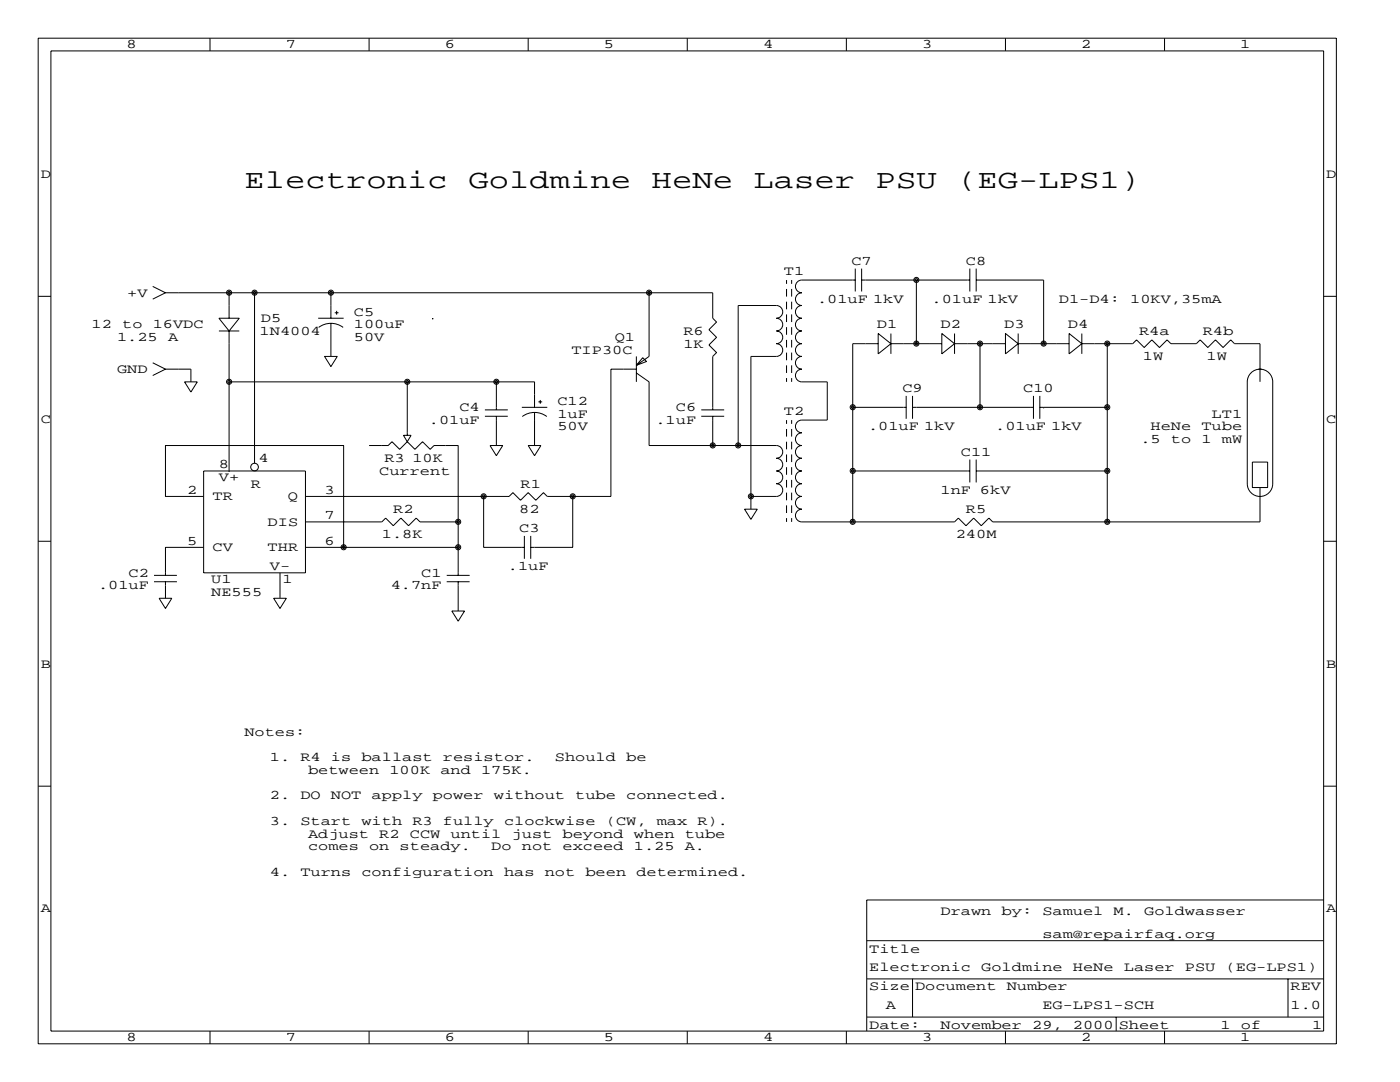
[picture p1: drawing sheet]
<svg xmlns="http://www.w3.org/2000/svg" width="279mm" height="216mm" viewBox="0 0 279 216" stroke-linecap="round" stroke-linejoin="round" font-family="sans-serif">
<g fill="none" stroke="#000" stroke-width=".2">
<path d="M7.6 7.6h259.1v200.7h-259.1zM10.2 10.2h254v195.5h-254zM41.9 7.6v2.6M73.7 7.6v2.6M105.4 7.6v2.6M137.2 7.6v2.6M168.9 7.6v2.6M200.7 7.6v2.6M232.4 7.6v2.6M7.6 59.1h2.6M30.5 57.1l2.5 1.3M33 58.4l-2.5 1.3"/>
<path d="M33 58.4h109.2v5.1l.8 .8-1.5 1.5 1.5 1.5-1.5 1.5 1.5 1.6-.8 .7v10.7M45.7 58.4v5.1M50.8 58.4v34.1M66 58.4v5.1M129.5 58.4v12.7l-2.5 1.8M157 55.9v.7M157 57.7v1.5M158 55.9v.7M158 57.7v1.5M170.7 55.9h-10.7a1.27 1.27 0 0 0-1.2 1.3 1.27 1.27 0 0 0 1.2 1.2 1.27 1.27 0 0 0-1.3 1.3 1.27 1.27 0 0 0 1.3 1.3 1.27 1.27 0 0 0-1.3 1.2 1.27 1.27 0 0 0 1.3 1.3 1.27 1.27 0 0 0-1.3 1.3 1.27 1.27 0 0 0 1.3 1.2 1.27 1.27 0 0 0-1.3 1.3 1.27 1.27 0 0 0 1.3 1.3 1.27 1.27 0 0 0-1.3 1.2 1.27 1.27 0 0 0 1.3 1.3 1.27 1.27 0 0 0-1.3 1.3 1.27 1.27 0 0 0 1.3 1.3 1.27 1.27 0 0 0-1.3 1.2 1.27 1.27 0 0 0 1.3 1.3h5.1v7.6h-5.1a1.27 1.27 0 0 0-1.3 1.3 1.27 1.27 0 0 0 1.3 1.3 1.27 1.27 0 0 0-1.3 1.2 1.27 1.27 0 0 0 1.3 1.3 1.27 1.27 0 0 0-1.3 1.3 1.27 1.27 0 0 0 1.3 1.2 1.27 1.27 0 0 0-1.3 1.3 1.27 1.27 0 0 0 1.3 1.3 1.27 1.27 0 0 0-1.3 1.3 1.27 1.27 0 0 0 1.3 1.2 1.27 1.27 0 0 0-1.3 1.3 1.27 1.27 0 0 0 1.3 1.3 1.27 1.27 0 0 0-1.2 1.2 1.27 1.27 0 0 0 1.2 1.3 1.27 1.27 0 0 0-1.3 1.3 1.27 1.27 0 0 0 1.3 1.2h30.5l.8-.7 1.5 1.5 1.5-1.5 1.5 1.5 1.6-1.5 .7 .7h53.4v-6.8M170.7 53.6v4.6M172 55.9h21.5"/>
<path d="M172 53.6v4.6M182.9 55.9v12.7M193.5 53.6v4.6M194.8 55.9h13.5v12.7M194.8 53.6v4.6M264.2 59.1h2.5M30.5 72.4l2.5 1.3M33 73.7l-2.5 1.2M33 73.7h5.1v2.5M36.8 76.2h2.6l-1.3 2zM43.7 63.5h4.1l-2.1 2.5zM43.7 66h4.1"/>
<path d="M45.7 76.2h61v5.1M45.7 66v28M63.5 63.5h5.1M63.6 65.3a4.1 4.1 0 0 1 4.9 0M64.8 71.1h2.5l-1.3 2.1zM66 64.5v6.6M66.8 62.4h.8M67.2 62v.8M81.3 76.2v10.7M86.4 63.5h.1M99.1 76.2v5.6M107.8 79.8v.8"/>
<path d="M127 74.4l2.5 1.8v12.7h25.4a1.27 1.27 0 0 1 1.3 1.3 1.27 1.27 0 0 1-1.3 1.2 1.27 1.27 0 0 1 1.3 1.3 1.27 1.27 0 0 1-1.3 1.3 1.27 1.27 0 0 1 1.3 1.3 1.27 1.27 0 0 1-1.3 1.2 1.27 1.27 0 0 1 1.3 1.3 1.27 1.27 0 0 1-1.3 1.3h-5M127 73.7h-5.1v25.4h-12.7l-.7-.8-1.6 1.5-1.5-1.5-1.5 1.5-1.5-1.5-.8 .8h-40.6M127 71.1v5.1M128.3 71.4l.7 .7-2 .8zM157 60.2v1.5M157 62.7v1.6M157 65.3v1.5M157 67.8v1.5M157 70.4v1.5M157 72.9v1.5M157 75.4v.8M158 60.2v1.5"/>
<path d="M158 62.7v1.6M158 65.3v1.5M158 67.8v1.5M158 70.4v1.5M158 72.9v1.5M158 75.4v.8M175.3 68.6h-5.1v35.5M175.3 66.5l2.5 2.1-2.5 2zM177.8 68.6h10.2M177.8 66.5v4.1M180.8 79v4.6M182.1 79v4.6"/>
<path d="M182.9 68.6h.1M188 66.5l2.5 2.1-2.5 2zM190.5 68.6h10.2M190.5 66.5v4.1M195.6 68.6v12.7M200.7 66.5l2.5 2.1-2.5 2zM203.2 68.6h10.2M203.2 66.5v4.1M206.2 79v4.6M207.5 79v4.6M213.4 66.5l2.5 2.1-2.5 2zM215.9 68.6h10.2l.7-.8 1.5 1.5 1.6-1.5 1.5 1.5 1.5-1.5 .8 .8h5.1l.7-.8 1.5 1.5 1.6-1.5 1.5 1.5 1.5-1.5 .8 .8h5.1v7.6"/>
<path d="M215.9 66.5v4.1M221 68.6v35.5M249.5 74.6a2.54 2.54 0 0 1 2.8-.8 2.54 2.54 0 0 1 1.7 2.4v20.3a2.54 2.54 0 0 1-2.5 2.6 2.54 2.54 0 0 1-2.6-2.6v-20.3l.1-.6zM251.2 73.7h.5M40.6 94h20.4v20.3h-20.4zM40.6 99.1h-7.6v-10.2h35.6v20.3M45.7 94h.1M80.5 86.9h1.5l-.7 1.2zM81.3 88.1l-1.5 1.6-1.6-1.6-.7 .8h-3.8M81.3 88.1l1.5 1.6 1.5-1.6 1.6 1.6 .7-.8h4.8v25.9M96.5 99.1h.1M96.5 99.1v10.1h8.1"/>
<path d="M96.8 83.1h4.5M96.8 81.8h4.5M97.8 88.9h2.5l-1.2 2zM99.1 83.1v5.8M104.1 81.3h5.1M104.2 83.1a4.1 4.1 0 0 1 4.9 0M105.4 88.9h2.5l-1.2 2zM106.7 82.3v6.6M107.4 80.2h.8M114.3 99.1h.1M114.3 99.1v10.1h-8.4M140 83.1h4.5"/>
<path d="M140 81.8h4.5M142.2 83.1v5.8M147.3 88.9v-27.9h7.6a1.27 1.27 0 0 1 1.3 1.2 1.27 1.27 0 0 1-1.3 1.3 1.27 1.27 0 0 1 1.3 1.3 1.27 1.27 0 0 1-1.3 1.2 1.27 1.27 0 0 1 1.3 1.3 1.27 1.27 0 0 1-1.3 1.3 1.27 1.27 0 0 1 1.3 1.3 1.27 1.27 0 0 1-1.3 1.2h-5v30.5M157 83.8v.8M157 85.6v1.5M157 88.1v1.6M157 90.7v1.5M157 93.2v1.5M157 95.8v1.5M157 98.3v1.5M158 83.8v.8M158 85.6v1.5"/>
<path d="M158 88.1v1.6M158 90.7v1.5M158 93.2v1.5M158 95.8v1.5M158 98.3v1.5M170.2 94h23.3M170.2 81.3h10.6M182.1 81.3h24.1M193.5 91.7v4.6M194.8 91.7v4.6M194.8 94h26.2M195.6 81.3h.1"/>
<path d="M207.5 81.3h13.5M208.3 81.3h.1M249.9 92.2h3.1v5.1h-3.1zM7.6 108h2.6M30.7 116.1h4.6M30.7 114.8h4.6M31.7 119.4h2.6l-1.3 2zM33 116.1v3.3M40.6 109.2h-7.6v5.6M54.6 119.4h2.5l-1.2 2zM55.9 114.3v5.1M61 109.2h30.4"/>
<path d="M61 104.1h15.2l.8-.7 1.5 1.5 1.5-1.5 1.5 1.5 1.6-1.5 .7 .7h7.6M89.2 116.1h4.5M89.2 114.8h4.5M91.4 116.1v5.8M104.6 106.9v4.6M105.9 106.9v4.6M148.6 101.6h2.5l-1.2 2zM157 100.8v1.6M157 103.4v.7M158 100.8v1.6M158 103.4v.7M264.2 108h2.5"/>
<path d="M90.2 121.9h2.5l-1.3 2.1zM7.6 156.9h2.6M264.2 156.9h2.5M264.2 179.6h-91.2v26.1M173 195.3h91.2M173 187.7h91.2M182.1 195.3v7.6M257 195.3v7.6M41.9 205.7v2.6M73.7 205.7v2.6M105.4 205.7v2.6M137.2 205.7v2.6"/>
<path d="M168.9 205.7v2.6M173 202.9h91.2M200.7 205.7v2.6M222.8 202.9v2.8M232.4 205.7v2.6"/>
<circle cx="45.7" cy="58.4" r=".51"/>
<circle cx="45.7" cy="58.4" r=".25"/>
<circle cx="50.8" cy="58.4" r=".51"/>
<circle cx="50.8" cy="58.4" r=".25"/>
<circle cx="66" cy="58.4" r=".51"/>
<circle cx="66" cy="58.4" r=".25"/>
<circle cx="129.5" cy="58.4" r=".51"/>
<circle cx="129.5" cy="58.4" r=".25"/>
<circle cx="182.9" cy="55.9" r=".51"/>
<circle cx="182.9" cy="55.9" r=".25"/>
<circle cx="45.7" cy="76.2" r=".51"/>
<circle cx="45.7" cy="76.2" r=".25"/>
<circle cx="81.3" cy="76.2" r=".51"/>
<circle cx="81.3" cy="76.2" r=".25"/>
<circle cx="99.1" cy="76.2" r=".51"/>
<circle cx="99.1" cy="76.2" r=".25"/>
<circle cx="182.9" cy="68.6" r=".51"/>
<circle cx="182.9" cy="68.6" r=".25"/>
<circle cx="195.6" cy="68.6" r=".51"/>
<circle cx="195.6" cy="68.6" r=".25"/>
<circle cx="208.3" cy="68.6" r=".51"/>
<circle cx="208.3" cy="68.6" r=".25"/>
<circle cx="221" cy="68.6" r=".51"/>
<circle cx="221" cy="68.6" r=".25"/>
<circle cx="50.8" cy="93.2" r=".76"/>
<circle cx="96.5" cy="99" r=".51"/>
<circle cx="96.5" cy="99" r=".25"/>
<circle cx="114.3" cy="99" r=".51"/>
<circle cx="114.3" cy="99" r=".25"/>
<circle cx="142.2" cy="88.9" r=".51"/>
<circle cx="142.2" cy="88.9" r=".25"/>
<circle cx="147.3" cy="88.9" r=".51"/>
<circle cx="147.3" cy="88.9" r=".25"/>
<circle cx="149.9" cy="99" r=".51"/>
<circle cx="149.9" cy="99" r=".25"/>
<circle cx="170.2" cy="81.3" r=".51"/>
<circle cx="170.2" cy="94" r=".51"/>
<circle cx="170.2" cy="94" r=".25"/>
<circle cx="170.2" cy="81.3" r=".25"/>
<circle cx="195.6" cy="81.3" r=".51"/>
<circle cx="195.6" cy="81.3" r=".25"/>
<circle cx="221" cy="94" r=".51"/>
<circle cx="221" cy="81.3" r=".51"/>
<circle cx="221" cy="81.3" r=".25"/>
<circle cx="221" cy="94" r=".25"/>
<circle cx="68.6" cy="109.2" r=".51"/>
<circle cx="68.6" cy="109.2" r=".25"/>
<circle cx="91.4" cy="109.2" r=".51"/>
<circle cx="91.4" cy="104.1" r=".51"/>
<circle cx="91.4" cy="109.2" r=".25"/>
<circle cx="91.4" cy="104.1" r=".25"/>
<circle cx="170.2" cy="104.1" r=".51"/>
<circle cx="170.2" cy="104.1" r=".25"/>
<circle cx="221" cy="104.1" r=".51"/>
<circle cx="221" cy="104.1" r=".25"/>
</g>
<g font-size="5.3">
<text x="48.8" y="37.6">Electronic</text>
<text x="93.5" y="37.6">Goldmine</text>
<text x="130" y="37.6">HeNe</text>
<text x="150.4" y="37.6">Laser</text>
<text x="174.8" y="37.6">PSU</text>
<text x="191" y="37.6">(EG-LPS1)</text>
</g>
<g font-size="2.6">
<text x="25.3" y="9.7">8</text>
<text x="57" y="9.7">7</text>
<text x="88.8" y="9.7">6</text>
<text x="120.5" y="9.7">5</text>
<text x="152.3" y="9.7">4</text>
<text x="184" y="9.7">3</text>
<text x="215.8" y="9.7">2</text>
<text x="247.5" y="9.7">1</text>
<text x="8.1" y="35.5">D</text>
<text x="264.7" y="35.5">D</text>
<text x="169.9" y="52.8">C7</text>
<text x="192.8" y="52.8">C8</text>
<text x="25.4" y="59.2">+V</text>
<text x="156.5" y="54.9">T1</text>
<text x="18.3" y="65.5">12</text>
<text x="24.4" y="65.5">to</text>
<text x="30.5" y="65.5">16VDC</text>
<text x="52.1" y="64.3">D5</text>
<text x="70.6" y="63">C5</text>
<text x="70.6" y="65.5">100uF</text>
<text x="163.1" y="60.5">.01uF 1kV</text>
<text x="175" y="65.5">D1</text>
<text x="185.9" y="60.5">.01uF 1kV</text>
<text x="187.7" y="65.5">D2</text>
<text x="200.4" y="65.5">D3</text>
<text x="211.3" y="60.5">D1-D4:</text>
<text x="213.1" y="65.5">D4</text>
<text x="225.6" y="60.5">10KV,35mA</text>
<text x="23.4" y="68.1">1.25</text>
<text x="33.5" y="68.1">A</text>
<text x="51.8" y="66.8">1N4004</text>
<text x="70.6" y="68.1">50V</text>
<text x="114" y="70.6">TIP30C</text>
<text x="122.7" y="68.1">Q1</text>
<text x="136.4" y="66.8">R6</text>
<text x="136.4" y="69.3">1K</text>
<text x="227.3" y="66.8">R4a</text>
<text x="228.1" y="71.9">1W</text>
<text x="240" y="66.8">R4b</text>
<text x="240.8" y="71.9">1W</text>
<text x="23.4" y="74.4">GND</text>
<text x="91.7" y="82">C4</text>
<text x="111.3" y="80.8">C12</text>
<text x="111.3" y="83.3">1uF</text>
<text x="134.9" y="82">C6</text>
<text x="156.5" y="82.8">T2</text>
<text x="180.1" y="78.2">C9</text>
<text x="204.2" y="78.2">C10</text>
<text x="241.8" y="83.3">LT1</text>
<text x="8.1" y="84.3">C</text>
<text x="85.6" y="84.6">.01uF</text>
<text x="111.3" y="85.9">50V</text>
<text x="130.8" y="84.6">.1uF</text>
<text x="173.2" y="85.9">.01uF 1kV</text>
<text x="198.6" y="85.9">.01uF 1kV</text>
<text x="227.6" y="88.4">.5</text>
<text x="229.6" y="85.9">HeNe</text>
<text x="233.7" y="88.4">to</text>
<text x="239.8" y="85.9">Tube</text>
<text x="239.8" y="88.4">1</text>
<text x="243.8" y="88.4">mW</text>
<text x="264.7" y="84.3">C</text>
<text x="43.7" y="93.5">8</text>
<text x="51.6" y="92.2">4</text>
<text x="75.7" y="94.7">Current</text>
<text x="76.7" y="92.2">R3 10K</text>
<text x="191.8" y="90.9">C11</text>
<text x="37.3" y="98.6">2</text>
<text x="42.4" y="99.8">TR</text>
<text x="43.7" y="96">V+</text>
<text x="50" y="97.3">R</text>
<text x="57.4" y="99.8">Q</text>
<text x="64.8" y="98.6">3</text>
<text x="103.9" y="97.3">R1</text>
<text x="187.7" y="98.6">1nF 6kV</text>
<text x="53.4" y="104.9">DIS</text>
<text x="64.8" y="103.6">7</text>
<text x="76.2" y="107.4">1.8K</text>
<text x="78.5" y="102.4">R2</text>
<text x="103.6" y="102.4">82</text>
<text x="103.6" y="106.2">C3</text>
<text x="190.8" y="107.4">240M</text>
<text x="192.8" y="102.4">R5</text>
<text x="37.3" y="108.7">5</text>
<text x="42.4" y="110">CV</text>
<text x="53.4" y="110">THR</text>
<text x="53.8" y="113.8">V-</text>
<text x="64.8" y="108.7">6</text>
<text x="101.3" y="113.8">.1uF</text>
<text x="19.6" y="117.6">.01uF</text>
<text x="25.7" y="115.1">C2</text>
<text x="42.2" y="116.3">U1</text>
<text x="42.2" y="118.9">NE555</text>
<text x="56.4" y="116.3">1</text>
<text x="78" y="117.6">4.7nF</text>
<text x="84.1" y="115.1">C1</text>
<text x="8.1" y="133.2">B</text>
<text x="264.7" y="133.2">B</text>
<text x="48.8" y="146.8">Notes:</text>
<text x="53.8" y="151.9">1.</text>
<text x="59.9" y="151.9">R4</text>
<text x="61.5" y="154.4">between</text>
<text x="66" y="151.9">is</text>
<text x="72.1" y="151.9">ballast</text>
<text x="77.7" y="154.4">100K</text>
<text x="87.9" y="154.4">and</text>
<text x="88.4" y="151.9">resistor.</text>
<text x="96" y="154.4">175K.</text>
<text x="110.7" y="151.9">Should</text>
<text x="125" y="151.9">be</text>
<text x="53.8" y="159.5">2.</text>
<text x="59.9" y="159.5">DO</text>
<text x="66" y="159.5">NOT</text>
<text x="74.2" y="159.5">apply</text>
<text x="86.4" y="159.5">power</text>
<text x="98.6" y="159.5">without</text>
<text x="114.8" y="159.5">tube</text>
<text x="125" y="159.5">connected.</text>
<text x="53.8" y="164.6">3.</text>
<text x="59.9" y="164.6">Start</text>
<text x="61.5" y="167.1">Adjust</text>
<text x="72.1" y="164.6">with</text>
<text x="75.7" y="167.1">R2</text>
<text x="81.8" y="167.1">CCW</text>
<text x="82.3" y="164.6">R3</text>
<text x="88.4" y="164.6">fully</text>
<text x="89.9" y="167.1">until</text>
<text x="100.6" y="164.6">clockwise</text>
<text x="102.1" y="167.1">just</text>
<text x="112.3" y="167.1">beyond</text>
<text x="120.9" y="164.6">(CW,</text>
<text x="126.5" y="167.1">when</text>
<text x="131.1" y="164.6">max</text>
<text x="136.7" y="167.1">tube</text>
<text x="139.2" y="164.6">R).</text>
<text x="61.5" y="169.7">comes</text>
<text x="73.7" y="169.7">on</text>
<text x="79.8" y="169.7">steady.</text>
<text x="98" y="169.7">Do</text>
<text x="104.1" y="169.7">not</text>
<text x="112.3" y="169.7">exceed</text>
<text x="126.5" y="169.7">1.25</text>
<text x="136.7" y="169.7">A.</text>
<text x="53.8" y="174.8">4.</text>
<text x="59.9" y="174.8">Turns</text>
<text x="72.1" y="174.8">configuration</text>
<text x="100.6" y="174.8">has</text>
<text x="108.7" y="174.8">not</text>
<text x="116.8" y="174.8">been</text>
<text x="127" y="174.8">determined.</text>
<text x="8.1" y="182.1">A</text>
<text x="187.7" y="182.6">Drawn</text>
<text x="199.9" y="182.6">by:</text>
<text x="208" y="182.6">Samuel</text>
<text x="222.2" y="182.6">M.</text>
<text x="228.3" y="182.6">Goldwasser</text>
<text x="264.7" y="182.1">A</text>
<text x="173.5" y="190.2">Title</text>
<text x="208" y="187.2">sam@repairfaq.org</text>
<text x="173.5" y="197.6">Size Document</text>
<text x="173.5" y="193.8">Electronic</text>
<text x="195.8" y="193.8">Goldmine</text>
<text x="200.9" y="197.6">Number</text>
<text x="214.1" y="193.8">HeNe</text>
<text x="224.3" y="193.8">Laser</text>
<text x="236.5" y="193.8">PSU</text>
<text x="244.6" y="193.8">(EG-LPS1)</text>
<text x="257.6" y="197.6">REV</text>
<text x="176.8" y="201.4">A</text>
<text x="208" y="201.4">EG-LPS1-SCH</text>
<text x="257.6" y="201.4">1.0</text>
<text x="25.3" y="207.8">8</text>
<text x="57" y="207.8">7</text>
<text x="88.8" y="207.8">6</text>
<text x="120.5" y="207.8">5</text>
<text x="152.3" y="207.8">4</text>
<text x="173.5" y="205.2">Date:</text>
<text x="184" y="207.8">3</text>
<text x="187.7" y="205.2">November</text>
<text x="206" y="205.2">29,</text>
<text x="214.1" y="205.2">2000 Sheet</text>
<text x="215.8" y="207.8">2</text>
<text x="243.6" y="205.2">1</text>
<text x="247.5" y="207.8">1</text>
<text x="247.7" y="205.2">of</text>
<text x="261.9" y="205.2">1</text>
</g>
</svg>
